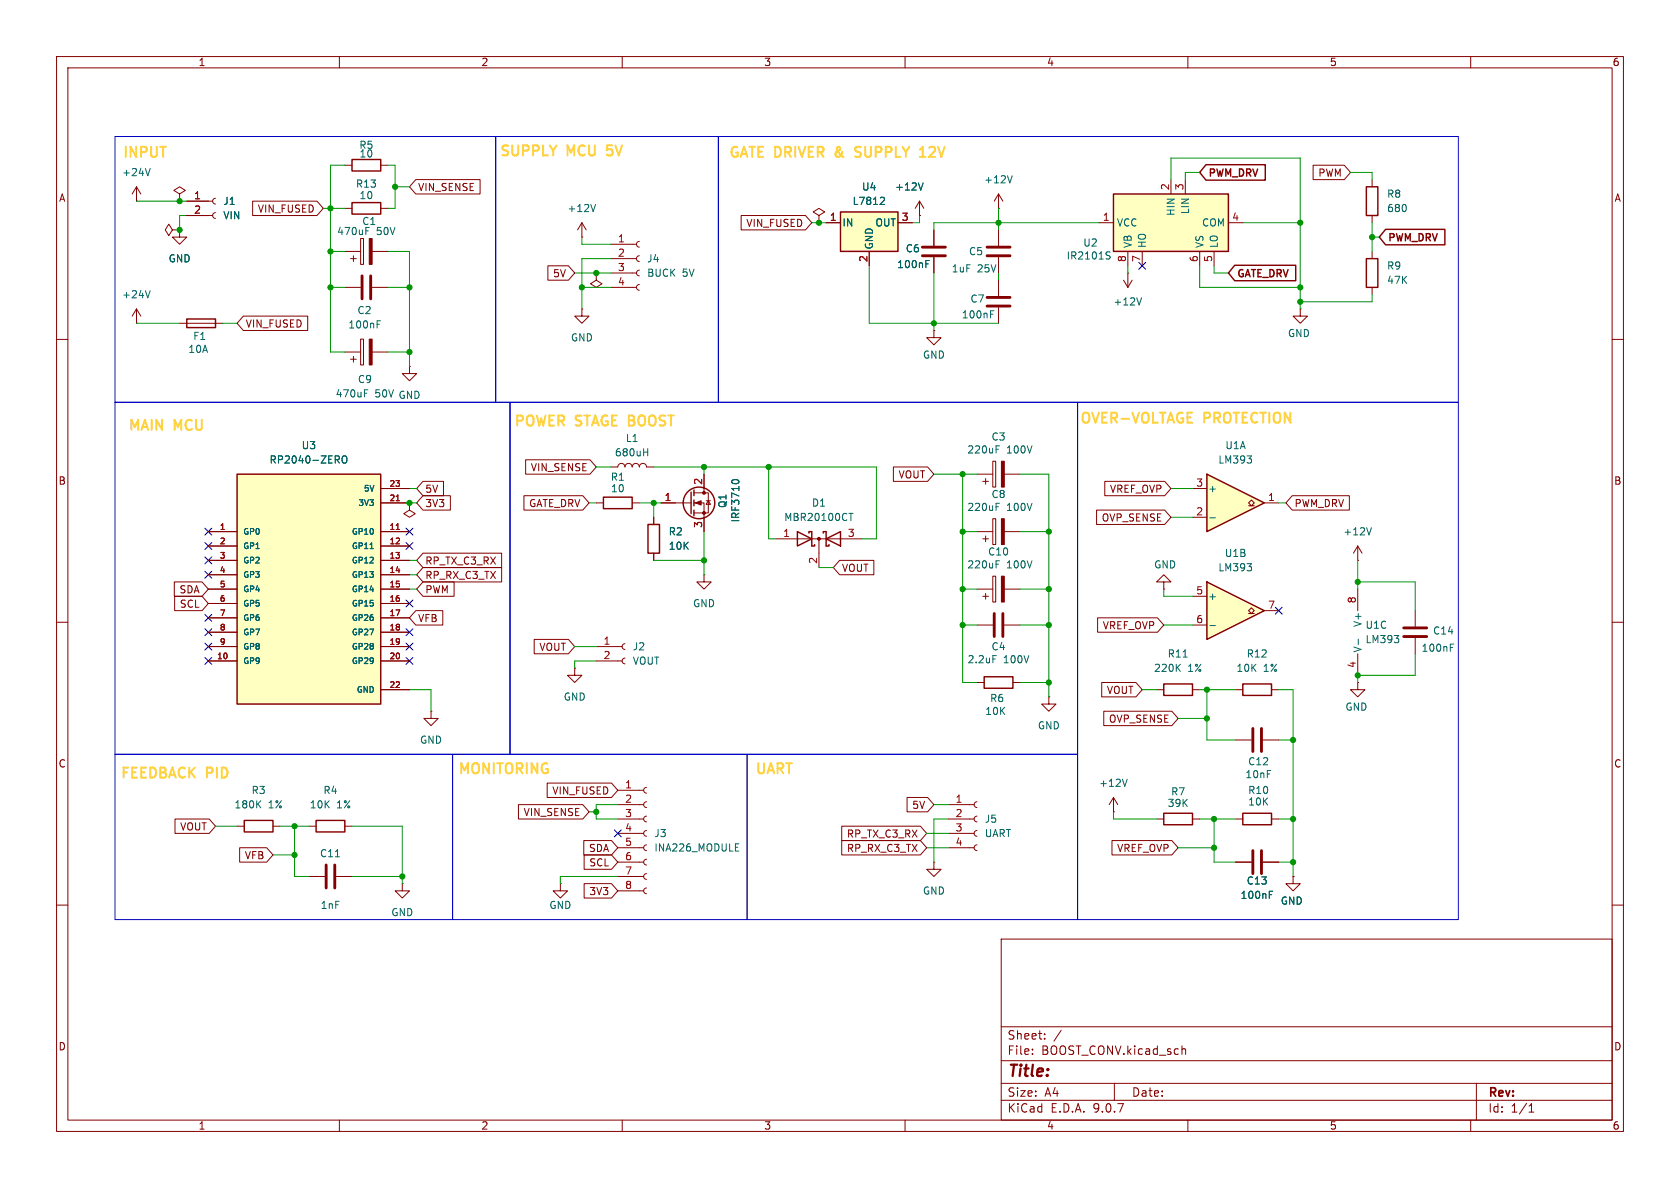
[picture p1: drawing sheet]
<svg xmlns="http://www.w3.org/2000/svg" width="297mm" height="210mm" viewBox="0 0 297 210" stroke-linecap="round" stroke-linejoin="round" font-family="sans-serif">
<g fill="none" stroke="#840000" stroke-width=".18">
<path d="M10 10h277v190h-277zM12 12h273v186h-273zM60 10v2M110 10v2M160 10v2M210 10v2M260 10v2M24.1 35.6h.1M24.1 33l-.7 1.3M24.1 33l.8 1.3M24.1 33v2.6M31.7 34.3l1.1-.6-1.1-.7-1 .7 1 .6v1.3"/>
<path d="M31.7 35.6h.1M33 35.6h4.6M33 38.1h4.6M38.1 35.1l-.4 .1-.1 .4 .1 .3 .4 .2M38.1 37.6l-.4 .1-.1 .4 .1 .4 .4 .1M61 29.2h1.2M61 36.8h1.2M67.3 29.2h1.3M67.3 36.8h1.3M162.6 38.1h.1M162.6 35.6l-.8 1.2M162.6 35.6l.7 1.2"/>
<path d="M162.6 35.6v2.5M242.6 31.8v1.2M242.6 38.1v1.3M24.1 57.2h.1M24.1 54.6v2.6M24.1 54.6l-.7 1.3M24.1 54.6l.8 1.3M31.7 57.2h7.7M61 50.8h2.8M61 44.5h2.8M62 45.7h1M62.5 45.2v1"/>
<path d="M63.8 59.9h.5v4.6h-.5zM63.8 42.2h.5v4.5h-.5zM65.8 50.8h2.8M65.8 44.5h2.8M165.1 58.4v1.3h1.3l-1.3 1.3-1.3-1.3h1.3M165.1 58.4h.1M165.1 40.6v2.8M165.1 45.5v2.8M176.5 40.6v2.8M176.5 45.5v2.8M176.5 49.5v2.8M176.5 54.4v2.8"/>
<path d="M198.6 49.5l.8 1.3M199.4 48.3h.1M199.4 48.3v2.5M200.2 49.5l-.8 1.3M242.6 44.5v1.2M242.6 50.8v1.3M10 60h2M61 62.2h2.8M62 63.5h1M62.5 63v1M65.8 62.2h2.8M72.4 64.8v1.2h1.3l-1.3 1.3-1.3-1.3h1.3"/>
<path d="M72.4 64.8h.1M285 60h2M105.4 88.9h1.3M111.8 88.9h1.2M137.2 95.3h15.2M144.8 95.3v5M172.7 94h2.8M172.7 83.8h2.8M173.7 95.3h1.1M173.7 85.1h1.1M174.2 84.6v1M174.2 94.7v1.1"/>
<path d="M175.5 91.7h.5v4.6h-.5zM175.5 81.5h.5v4.6h-.5zM177.5 94h2.8M177.5 83.8h2.8M10 110h2M172.7 104.1h2.8M172.7 110.5h2.8M173.7 105.4h1.1M174.2 104.9v1M175.5 101.9h.5v4.5h-.5zM177.5 104.1h2.8M177.5 110.5h2.8"/>
<path d="M205.7 102.9h-1.2l1.2-1.3 1.3 1.3h-1.3v1.2M205.7 104.1h.1M285 110h2M76.2 125.7v1.3h1.3l-1.3 1.3-1.3-1.3h1.3M76.2 125.7h.1M172.7 120.7h1.3M179.1 120.7h1.2M185.4 123.2v1.3h1.3l-1.3 1.2-1.3-1.2h1.3M185.4 123.2h.1M204.5 121.9h1.2M210.8 121.9h1.3M218.4 130.8h2.8"/>
<path d="M223.3 130.8h2.8M41.9 146.1h1.3M48.3 146.1h1.2M54.6 146.1h1.3M54.6 154.9h2.8M59.4 154.9h2.8M61 146.1h1.2M71.1 156.2v1.3h1.3l-1.3 1.3-1.3-1.3h1.3M71.1 156.2h.1M204.5 144.8h1.2M210.8 144.8h1.3M218.4 144.8h1.3"/>
<path d="M224.8 144.8h1.3M10 160h2M177 166h108v32h-108zM285 160h2M60 198v2M110 198v2M160 198v2M177 194.5h108M177 191.5h108M177 187.5h108M177 181.5h108M182.5 186.3v.1"/>
<path d="M182.5 185.5v.1M184.7 183.6v.1M184.7 182.8v.1M187.6 182.1l-1.3 2M197 191.5v3M209 185.5h.5l.1 .9M210 198v2M260 198v2M261 191.5v6.5M270.3 196.6h.9M270.3 195.5l.4-.4v1.5"/>
</g>
<g fill="none" stroke="#840000" stroke-width=".25">
<path d="M62.2 28.2h5.1v2h-5.1zM62.2 35.8h5.1v2h-5.1zM241.6 33h2v5.1h-2zM33 56.4h5.1v1.5h-5.1zM241.6 45.7h2v5.1h-2zM106.7 87.9h5.1v2h-5.1zM141 94l2.5 1.3-2.5 1.2zM143 94.2v-.2h.5v2.5h.5v-.2M145.5 94.2v-.2h.5v2.5h.6v-.2M146 95.3l2.6-1.3v2.5zM174 119.6h5.1v2.1h-5.1zM205.7 120.9h5.1v2h-5.1z"/>
<path d="M43.2 145h5.1v2.1h-5.1zM55.9 145h5.1v2.1h-5.1zM205.7 143.8h5.1v2h-5.1zM219.7 143.8h5.1v2h-5.1z"/>
</g>
<g fill="#840000" stroke="#840000" stroke-width=".18">
<path d="M65.3 59.9h.5v4.6h-.5z"/>
<path d="M65.3 42.2h.5v4.5h-.5z"/>
<path d="M177 101.9h.5v4.5h-.5z"/>
<path d="M177 91.7h.5v4.6h-.5z"/>
<path d="M177 81.5h.5v4.6h-.5z"/>
<circle cx="144.8" cy="95.2" r=".25"/>
</g>
<g fill="none" stroke="#006464" stroke-width=".18">
<path d="M26.5 29.8l-.4 1.3M163.2 32.3l-.4 1.3M26.5 51.4l-.4 1.2M64.7 40.8h.4M66.7 57.3h.4M66.7 56.7h.6M163.7 46.7h.4M163.7 46h.6M175.1 55.5h.4M175.1 54.9h.6M201.8 52.6l-.4 1.3M64.4 69.5h.4"/>
<path d="M64.4 68.9h.6M176.1 79.4h.4M176.1 78.8h.6M150.1 90.7h.7M150.4 90.7v1.3M176.1 99.7h.4M176.1 99.1h.6M176.1 89.6h.4M176.1 89h.6M175.5 115.9h.6M208.1 118l.6 .7M208.7 117.4l-.8 .7"/>
<path d="M209.2 116.1h.7M45.6 142.1l.5 .7M46.1 141.5l-.7 .8M59.3 151.5h.7"/>
</g>
<g fill="none" stroke="#840000" stroke-width=".51">
<path d="M64 48.8v4M65.5 48.8v4M163.1 43.7h4M163.1 45.2h4M174.5 52.6h4.1M174.5 54.1h4.1M174.5 43.7h4.1M174.5 45.2h4.1M175.8 108.5v4M177.3 108.5v4M221.5 128.8v4M223 128.8v4"/>
<path d="M57.7 152.9v4.1M59.2 152.9v4.1"/>
</g>
<path d="M148.6 37.5h10.1v7h-10.1z" fill="#ffffc2"/>
<g fill="none" stroke="#840000" stroke-width=".25">
<path d="M148.6 37.5h10.1v7h-10.1zM114.6 92.7h2v5.1h-2zM122.2 87v3.8M122.7 86.6v1M122.7 88.4v1M122.7 90.2v1"/>
<circle cx="123.6" cy="88.9" r="2.79"/>
</g>
<g fill="none" stroke="#840000" stroke-width=".18">
<path d="M144.8 38.1l1-.6-1-.7-1 .7 1 .6v1.3M144.8 39.4h.1M146 39.4h2.6M158.7 39.4h2.6M176.5 36.8h.1M176.5 34.3l-.7 1.3M176.5 34.3l.8 1.3M176.5 34.3v2.5M30.5 40.6l-.7-1-.6 1 .6 1.1 .7-1.1h1.2M31.7 40.6h.1M153.7 44.5v2.5M107.9 82.6h1.3a.64 .64 0 0 1 .7-.7 .64 .64 0 0 1 .6 .7 .64 .64 0 0 1 .6-.7 .64 .64 0 0 1 .7 .7 .64 .64 0 0 1 .6-.7 .64 .64 0 0 1 .6 .7 .64 .64 0 0 1 .7-.7 .64 .64 0 0 1 .6 .7h1.3"/>
<path d="M115.6 91.4v1.3M115.6 97.8v1.3M116.8 88.9h5.4M122.7 87.1h2.5v3.6h-2.5M122.7 88.9h1.8v5.1M124.5 83.8v3.3M124.8 88.5h.8M125.2 88.5l.4 .7h-.8zM240 99.1h.1M240 96.5l-.7 1.3M240 96.5l.8 1.3M240 96.5v2.6"/>
<path d="M101.6 118.1v1.3h1.3l-1.3 1.3-1.3-1.3h1.3M101.6 118.1h.1M105.4 114.3h4.6M105.4 116.8h4.6M110.5 113.8l-.4 .1-.1 .4 .1 .4 .4 .1M110.5 116.3l-.4 .2-.1 .3 .1 .4 .4 .1M124.5 101.6v1.3h1.2l-1.2 1.2-1.3-1.2h1.3M124.5 101.6h.1M240 104.1v3.9M240 115.6v3.8M250.2 108v2.7M250.2 112.8v2.8"/>
<path d="M109.2 139.7h4.6M114.3 139.2l-.4 .1-.1 .4 .1 .4 .4 .1M240 120.7v1.2h-1.2l1.2 1.3 1.3-1.3h-1.3M240 120.7h.1M99.1 156.2v1.3h1.2l-1.2 1.3-1.3-1.3h1.3M99.1 156.2h.1M109.2 142.2h4.6M109.2 144.8h4.6M109.2 147.3h4.6M109.2 149.9h4.6M109.2 152.4h4.6M109.2 154.9h4.6"/>
<path d="M109.2 157.5h4.6M114.3 141.7l-.4 .2-.1 .3 .1 .4 .4 .1M114.3 144.3l-.4 .1-.1 .4 .1 .3 .4 .2M114.3 146.8l-.4 .2-.1 .3 .1 .4 .4 .1M114.3 149.4l-.4 .1-.1 .4 .1 .3 .4 .2M114.3 151.9l-.4 .1-.1 .4 .1 .4 .4 .1M114.3 154.4l-.4 .2-.1 .3 .1 .4 .4 .1M114.3 157l-.4 .1-.1 .4 .1 .3 .4 .2M165.1 152.4v1.3h1.3l-1.3 1.2-1.3-1.2h1.3M165.1 152.4h.1M167.6 142.2h4.6M167.6 144.8h4.6"/>
<path d="M167.6 147.3h4.6M167.6 149.9h4.6M172.7 141.7l-.3 .2-.2 .3 .2 .4 .3 .1M172.7 144.3l-.3 .1-.2 .4 .2 .3 .3 .2M172.7 146.8l-.3 .2-.2 .3 .2 .4 .3 .1M172.7 149.4l-.3 .1-.2 .4 .2 .3 .3 .2M196.8 143.5h.1M196.8 141l-.7 1.2M196.8 141l.8 1.2M196.8 141v2.5M218.4 152.4h2.8M223.3 152.4h2.8"/>
<path d="M228.6 154.9v1.3h-1.3l1.3 1.3 1.3-1.3h-1.3M228.6 154.9h.1"/>
</g>
<g fill="none" stroke="#006464" stroke-width=".18">
<path d="M155.8 34.9h.4l.2 .3-.8 .9h.8M178.9 31.1l-.4 1.2M113.8 79.9h.7M114.5 79.3v1.3M129.4 85.2a.68 .68 0 0 1 .6-.4 .68 .68 0 0 1 .6 .4M242.4 93.3l-.4 1.3M240.1 113v1M246.5 112.3h.8l-.4 .5M247.2 112.9v.6M256.4 114.5h.4M256.4 113.9h.6M199.3 137.7l-.5 1.3"/>
<path d="M130 150.4h.6M130 149.2h.6M224.4 158.2h.4M224.4 157.6h.6"/>
</g>
<path d="M248.2 111h4M248.2 112.5h4M221.5 150.4v4M223 150.4v4" fill="none" stroke="#840000" stroke-width=".51"/>
<g fill="#840000" stroke="#840000" stroke-width=".18">
<path d="M122.9 88.9l1.1-.4v.8z"/>
<circle cx="124.5" cy="87.1" r=".25"/>
<circle cx="124.5" cy="90.7" r=".25"/>
</g>
<path d="M213.4 102.9l10.1 5.1-10.1 5z" fill="#ffffc2"/>
<path d="M213.4 102.9l10.1 5.1-10.1 5zM219.7 120.9h5.1v2h-5.1z" fill="none" stroke="#840000" stroke-width=".25"/>
<path d="M210.8 105.4h2.6M210.8 110.5h2.6M220.7 108.5h.5l-.5-.5 .5-.6 .5 .6-.5 .5h.5M223.5 108h2.6M218.4 121.9h1.3M224.8 121.9h1.3" fill="none" stroke="#840000" stroke-width=".18"/>
<path d="M220.5 99.6h.8l-.5 .5M213.9 110.6h1M221.2 100.2v.6" fill="none" stroke="#006464" stroke-width=".18"/>
<path d="M213.4 83.8l10.1 5.1-10.1 5.1z" fill="#ffffc2"/>
<path d="M213.4 83.8l10.1 5.1-10.1 5.1z" fill="none" stroke="#840000" stroke-width=".25"/>
<g fill="none" stroke="#840000" stroke-width=".18">
<path d="M102.9 39.4l-.8 1.2M102.9 39.4l.7 1.2M102.9 39.4v2.5M31.7 40.6v1.3h1.3l-1.3 1.3-1.2-1.3h1.2M31.7 40.6h.1M102.9 54.6v1.3h1.2l-1.2 1.3-1.3-1.3h1.3M102.9 54.6h.1M102.9 41.9h.1M105.4 48.3v1.2l1 .7-1 .6-1-.6 1-.7M105.4 48.3h.1M107.9 43.2h4.6M107.9 45.7h4.6"/>
<path d="M107.9 48.3h4.6M107.9 50.8h4.6M113 42.7l-.3 .1-.2 .4 .2 .3 .3 .2M113 45.2l-.3 .2-.2 .3 .2 .4 .3 .1M113 47.8l-.3 .1-.2 .4 .2 .3 .3 .2M113 50.3l-.3 .1-.2 .4 .2 .4 .3 .1M229.9 54.6v1.3h-1.3l1.3 1.3 1.2-1.3h-1.2M229.9 54.6h.1M210.8 86.4h2.6M210.8 91.4h2.6M220.7 89.4h.5l-.5-.5 .5-.5 .5 .5-.5 .5h.5M223.5 88.9h2.6"/>
</g>
<path d="M105.3 36.1l-.4 1.3M213.9 91.5h1M220.5 80.6h.8l-.5 .5M221.2 81.2v.5" fill="none" stroke="#006464" stroke-width=".18"/>
<path d="M196.8 34.3h20.4v10.2h-20.4z" fill="#ffffc2"/>
<path d="M196.8 34.3h20.4v10.2h-20.4z" fill="none" stroke="#840000" stroke-width=".25"/>
<path d="M194.3 39.4h2.5M207 31.8v2.5M209.5 31.8v2.5M217.2 39.4h2.5M199.4 44.5v2.5M201.9 44.5v2.5M212.1 44.5v2.5M214.6 44.5v2.5" fill="none" stroke="#840000" stroke-width=".18"/>
<path d="M195.8 45.1l.3 .1 .2 .3-.3 .3h-.3M195.8 44.5l.5 .1" fill="none" stroke="#006464" stroke-width=".18"/>
<path d="M41.9 83.8h25.4v40.7h-25.4z" fill="#ffffc2"/>
<path d="M213.2 29.1h10.5v2.7h-10.5l-1.1-1.3zM218.3 46.9h10.8v2.7h-10.8l-1.1-1.3zM245 40.5h10.4v2.8h-10.4l-1.2-1.4zM41.9 83.8h25.4v40.7h-25.4z" fill="none" stroke="#840000" stroke-width=".25"/>
<g fill="none" stroke="#840000" stroke-width=".18">
<path d="M31.7 35.6h.1M33 35.6h3.8M33 38.1h3.8M44.7 35.6h11.3l1.1 1.2-1.1 1.3h-11.3zM73.5 31.7h11.4v2.6h-11.4l-1.1-1.3zM131 38.1h11.4l1.1 1.3-1.1 1.2h-11.4zM144.8 39.4h.1M146 39.4h2.6M158.7 39.4h2.6M162.6 38.1h.1M232.1 29.2h5.5l1.2 1.3-1.2 1.3h-5.5zM31.7 40.6h.1"/>
<path d="M43 55.9h11.4v2.5h-11.4l-1.1-1.2zM96.9 47h3.6l1.1 1.3-1.1 1.2h-3.6zM153.7 44.5v2.5M165.1 40.6v2.8M165.1 45.5v2.8M36.8 94h5.1M36.8 96.5h5.1M36.8 99.1h5.1M67.3 94h5.1M67.3 96.5h5.1M67.3 99.1h5.1M67.3 86.4h5.1"/>
<path d="M67.3 88.9h5.1M72.4 88.9v1.3l1 .6-1 .6-1-.6 1-.6M72.4 88.9h.1M74.8 87.6h4.8v2.6h-4.8l-1.1-1.3zM74.8 85.1h3.6v2.5h-3.6l-1.1-1.2zM74.8 97.8h13.9v2.5h-13.9l-1.1-1.2zM92.6 87.6h10.4l1.1 1.3-1.1 1.3h-10.4zM92.9 81.3h11.4l1.1 1.3-1.1 1.2h-11.4zM115.6 91.4v1.3M115.6 97.8v1.3M116.8 88.9h2.6M124.5 83.8v2.6"/>
<path d="M124.5 91.4v2.6M148.4 99.1h6.1v2.5h-6.1l-1.1-1.3zM157.9 82.5h6.1l1.1 1.3-1.1 1.3h-6.1zM193.9 90.2h12l1.1 1.2-1.1 1.3h-12zM195.3 85.1h10.6l1.1 1.3-1.1 1.2h-10.6zM228.4 87.6h10.1v2.6h-10.1l-1.1-1.3zM30.8 102.9h4.9l1.1 1.2-1.1 1.3h-4.9zM30.9 105.4h4.8l1.1 1.3-1.1 1.3h-4.8zM36.8 101.6h5.1M36.8 104.1h5.1M36.8 106.7h5.1M36.8 109.2h5.1"/>
<path d="M36.8 111.8h5.1M36.8 114.3h5.1M36.8 116.8h5.1M67.3 101.6h5.1M67.3 104.1h5.1M67.3 106.7h5.1M67.3 109.2h5.1M67.3 111.8h5.1M67.3 114.3h5.1M67.3 116.8h5.1M73.5 107.9h4.8v2.6h-4.8l-1.1-1.3zM74.8 100.3h13.9v2.6h-13.9l-1.1-1.3z"/>
<path d="M74.8 102.9h5.5v2.5h-5.5l-1.1-1.3zM94.4 113h6.1l1.1 1.3-1.1 1.3h-6.1zM194 109.2h10.6l1.1 1.3-1.1 1.3h-10.6zM67.3 121.9h5.1M96.7 138.4h11.4l1.1 1.3-1.1 1.3h-11.4zM194.8 120.6h6l1.1 1.3-1.1 1.3h-6zM195.1 125.7h12.1l1.1 1.3-1.1 1.3h-12.1zM30.9 144.8h6.1l1.1 1.3-1.1 1.2h-6.1zM42.4 149.9h4.7l1.2 1.2-1.2 1.3h-4.7zM91.7 142.2h11.3l1.1 1.3-1.1 1.3h-11.3zM103.2 148.6h4.9l1.1 1.3-1.1 1.2h-4.9zM103.3 156.2h4.8l1.1 1.3-1.1 1.3h-4.8z"/>
<path d="M103.3 151.1h4.8l1.1 1.3-1.1 1.3h-4.8zM148.8 148.6h13.9l1.1 1.3-1.1 1.2h-13.9zM148.8 146h13.9l1.1 1.3-1.1 1.3h-13.9zM160.4 141h3.6l1.1 1.2-1.1 1.3h-3.6zM196.6 148.6h10.6l1.1 1.3-1.1 1.2h-10.6zM218.4 152.4h2.8M223.3 152.4h2.8M228.6 154.9h.1"/>
</g>
<path d="M70 88.5h.6M70 93.6h.6" fill="none" stroke="#a90000" stroke-width=".18"/>
<path d="M155.8 34.9h.4l.2 .3-.8 .9h.8M163.2 32.3l-.4 1.3M163.7 46.7h.4M163.7 46h.6M60.5 80.8l.3-.2a.43 .43 0 0 1 .5 .4v.4a.42 .42 0 0 1-.4 .5 .42 .42 0 0 1-.4-.5zM65.4 97h.6M129.4 85.2a.68 .68 0 0 1 .6-.4 .68 .68 0 0 1 .6 .4M224.4 158.2h.4M224.4 157.6h.6" fill="none" stroke="#006464" stroke-width=".18"/>
<g fill="none" stroke="#009600" stroke-width=".18">
<path d="M24.1 35.6h8.9M33 38.1h-1.3v2.5M57.1 36.8h3.9M61 29.2h-2.6v33h2.6M68.6 29.2h1.2v7.6h-1.2M69.8 33h2.6M143.5 39.4h2.5M162.6 38.1v1.3h-1.3M176.5 36.8v3.8M194.3 39.4h-29.2v1.2M207 31.8v-3.9h22.9v26.7M212.1 30.5h-2.6v1.3"/>
<path d="M219.7 39.4h10.2M238.8 30.5h3.8v1.3M242.6 39.4v5.1M24.1 57.2h7.6M39.4 57.2h2.5M58.4 50.8h2.6M58.4 44.5h2.6M68.6 50.8h3.8M68.6 44.5h3.8v20.3M101.6 48.3h6.3M102.9 50.8h5M102.9 41.9v1.3h5"/>
<path d="M107.9 45.7h-5v8.9M153.7 47v10.2h22.8M165.1 48.3v10.1M176.5 48.3v1.2M199.4 47v1.3M212.1 47v3.8h17.8M214.6 47v1.3h2.6M242.6 52.1v1.2h-12.7M242.6 41.9h1.2M68.6 62.2h3.8M72.4 88.9h1.3M72.4 86.4h1.3"/>
<path d="M72.4 99.1h1.3M104.1 88.9h1.3M105.4 82.6h2.5M113 88.9h3.8M115.6 88.9v2.5M115.6 82.6h39.3v12.7h-2.5M115.6 99.1h8.9M124.5 82.6v1.2M124.5 94v7.6M135.9 82.6v12.7h1.3M165.1 83.8h7.6M170.2 83.8v36.9h2.5"/>
<path d="M170.2 94h2.5M180.3 83.8h5.1v39.4M180.3 94h5.1M207 86.4h3.8M207 91.4h3.8M226.1 88.9h1.2M240 99.1v5M72.4 104.1h1.3M72.4 101.6h1.3M101.6 114.3h3.8M105.4 116.8h-3.8v1.3M144.8 100.3h2.5"/>
<path d="M170.2 104.1h2.5M170.2 110.5h2.5M180.3 104.1h5.1M180.3 110.5h5.1M205.7 110.5h5.1M205.7 104.1v1.3h5.1M240 102.9h10.2v5.1M250.2 115.6v3.8h-10.2v1.3M72.4 121.9h3.8v3.8M180.3 120.7h5.1M201.9 121.9h2.6M208.3 127h5.1"/>
<path d="M212.1 121.9h6.3M213.4 121.9v8.9h5M226.1 130.8h2.5M226.1 121.9h2.5v33M38.1 146.1h3.8M48.3 151.1h3.8M49.5 146.1h5.1M52.1 146.1v8.8h2.5M62.2 154.9h8.9M62.2 146.1h8.9v10.1M104.1 143.5h1.3M109.2 142.2h-3.8v2.6h3.8"/>
<path d="M109.2 154.9h-10.1v1.3M163.8 149.9h3.8M163.8 147.3h3.8M165.1 142.2h2.5M167.6 144.8h-2.5v7.6M196.8 143.5v1.3h7.7M208.3 149.9h6.3M212.1 144.8h6.3M214.6 144.8v7.6h3.8M226.1 144.8h2.5M226.1 152.4h2.5"/>
</g>
<g fill="none" stroke="#000084" stroke-width=".18">
<path d="M201.3 46.4l1.2 1.2M202.5 46.4l-1.2 1.2M36.2 93.4l1.2 1.2M36.2 98.5l1.2 1.2M36.2 95.9l1.2 1.2M37.4 93.4l-1.2 1.2M37.4 98.5l-1.2 1.2M37.4 95.9l-1.2 1.2M71.8 95.9l1.2 1.2M71.8 93.4l1.2 1.2M73 95.9l-1.2 1.2M73 93.4l-1.2 1.2"/>
<path d="M36.2 113.7l1.2 1.2M36.2 116.2l1.2 1.2M36.2 108.6l1.2 1.2M36.2 101l1.2 1.2M36.2 111.2l1.2 1.2M37.4 113.7l-1.2 1.2M37.4 116.2l-1.2 1.2M37.4 108.6l-1.2 1.2M37.4 101l-1.2 1.2M37.4 111.2l-1.2 1.2M71.8 106.1l1.2 1.2M71.8 116.2l1.2 1.2"/>
<path d="M71.8 111.2l1.2 1.2M71.8 113.7l1.2 1.2M73 106.1l-1.2 1.2M73 116.2l-1.2 1.2M73 111.2l-1.2 1.2M73 113.7l-1.2 1.2M225.5 107.3l1.2 1.3M226.7 107.3l-1.2 1.3M108.6 146.7l1.2 1.2M109.8 146.7l-1.2 1.2"/>
</g>
<path d="M151.2 27.6l.6 .1M151.9 26h-.6l-.1 .5a.65 .65 0 0 0 .6 .4M162.6 27.7h1" fill="none" stroke="#ffd33f" stroke-width=".36"/>
<path d="M20.3 24.1h67.3v47h-67.3zM87.6 24.1h39.4v47h-39.4zM127 24.1h130.8v47h-130.8zM20.3 71.1h69.9v62.3h-69.9zM90.2 71.1h100.3v62.3h-100.3zM190.5 71.1h67.3v91.5h-67.3zM20.3 133.4h59.7v29.2h-59.7zM80 133.4h52.1v29.2h-52.1zM132.1 133.4h58.4v29.2h-58.4z" fill="none" stroke="#0000c2" stroke-width=".18"/>
<g fill="#009600" stroke="#009600" stroke-width=".18">
<circle cx="72.4" cy="50.8" r=".46"/>
<circle cx="69.8" cy="33" r=".46"/>
<circle cx="72.4" cy="62.2" r=".46"/>
<circle cx="102.9" cy="50.8" r=".46"/>
<circle cx="105.4" cy="48.3" r=".46"/>
<circle cx="105.4" cy="143.5" r=".46"/>
<circle cx="115.6" cy="88.9" r=".46"/>
<circle cx="31.7" cy="40.6" r=".46"/>
<circle cx="31.7" cy="35.6" r=".46"/>
<circle cx="72.4" cy="88.9" r=".46"/>
<circle cx="124.5" cy="82.6" r=".46"/>
<circle cx="124.5" cy="99.1" r=".46"/>
<circle cx="52.1" cy="151.1" r=".46"/>
<circle cx="71.1" cy="154.9" r=".46"/>
<circle cx="52.1" cy="146.1" r=".46"/>
<circle cx="58.4" cy="44.5" r=".46"/>
<circle cx="58.4" cy="50.8" r=".46"/>
<circle cx="58.4" cy="36.8" r=".46"/>
<circle cx="170.2" cy="110.5" r=".46"/>
<circle cx="170.2" cy="104.1" r=".46"/>
<circle cx="144.8" cy="39.4" r=".46"/>
<circle cx="176.5" cy="39.4" r=".46"/>
<circle cx="229.9" cy="50.8" r=".46"/>
<circle cx="229.9" cy="53.3" r=".46"/>
<circle cx="242.6" cy="41.9" r=".46"/>
<circle cx="229.9" cy="39.4" r=".46"/>
<circle cx="185.4" cy="110.5" r=".46"/>
<circle cx="185.4" cy="104.1" r=".46"/>
<circle cx="185.4" cy="94" r=".46"/>
<circle cx="228.6" cy="130.8" r=".46"/>
<circle cx="228.6" cy="144.8" r=".46"/>
<circle cx="213.4" cy="127" r=".46"/>
<circle cx="213.4" cy="121.9" r=".46"/>
<circle cx="214.6" cy="144.8" r=".46"/>
<circle cx="228.6" cy="152.4" r=".46"/>
<circle cx="214.6" cy="149.9" r=".46"/>
<circle cx="135.9" cy="82.6" r=".46"/>
<circle cx="170.2" cy="83.8" r=".46"/>
<circle cx="165.1" cy="57.2" r=".46"/>
<circle cx="170.2" cy="94" r=".46"/>
<circle cx="240" cy="119.4" r=".46"/>
<circle cx="240" cy="102.9" r=".46"/>
<circle cx="185.4" cy="120.7" r=".46"/>
</g>
<text font-size="2.8" fill="#840000" x="178" y="190.9">Title:</text>
<g font-size="2.5" fill="#ffd33f">
<text x="21.4" y="28.4">INPUT</text>
<text x="88.1" y="28.1">SUPPLY</text>
<text x="100.3" y="28.1">MCU</text>
<text x="108" y="28.1">5V</text>
<text x="128.6" y="28.4">GATE DRIVER</text>
<text x="148.3" y="28.4">&amp;</text>
<text x="152.6" y="28.4">SUPPLY</text>
<text x="164.8" y="28.4">12V</text>
<text x="22.5" y="76.6">MAIN</text>
<text x="30.8" y="76.6">MCU</text>
<text x="90.7" y="75.8">POWER</text>
<text x="101.8" y="75.8">STAGE BOOST</text>
<text x="190.7" y="75.3">OVER-VOLTAGE</text>
<text x="212.8" y="75.3">PROTECTION</text>
<text x="80.8" y="137.3">MONITORING</text>
<text x="133.3" y="137.3">UART</text>
<text x="21.1" y="138.1">FEEDBACK PID</text>
</g>
<g font-size="2.1" fill="#840000">
<text x="178" y="184">Sheet:</text>
<text x="178" y="186.7">File:</text>
<text x="184.1" y="186.7">BOOST_CONV.kicad_sch</text>
<text x="178" y="196.9">KiCad</text>
<text x="178" y="194.1">Size:</text>
<text x="184.7" y="194.1">A4</text>
<text x="185.7" y="196.9">E.D.A.</text>
<text x="193.3" y="196.9">9.0.7</text>
<text x="200" y="194.1">Date:</text>
<text x="263" y="194.3">Rev:</text>
<text x="263" y="196.9">Id:</text>
<text x="267.1" y="196.9">1/1</text>
</g>
<g font-size="1.8" fill="#840000">
<text x="35" y="11.9">1</text>
<text x="85" y="11.9">2</text>
<text x="135" y="11.9">3</text>
<text x="185" y="11.9">4</text>
<text x="235" y="11.9">5</text>
<text x="285" y="11.9">6</text>
<text x="10.3" y="35.9">A</text>
<text x="73.8" y="34">VIN_SENSE</text>
<text x="213.5" y="31.6">PWM_DRV</text>
<text x="233" y="31.4">PWM</text>
<text x="285.3" y="35.9">A</text>
<text x="45.5" y="37.8">VIN_FUSED</text>
<text x="131.8" y="40.3">VIN_FUSED</text>
<text x="245.3" y="43">PWM_DRV</text>
<text x="97.7" y="49.2">5V</text>
<text x="218.6" y="49.4">GATE_DRV</text>
<text x="43.3" y="58.1">VIN_FUSED</text>
<text x="93.7" y="83.5">VIN_SENSE</text>
<text x="10.3" y="85.9">B</text>
<text x="75.1" y="89.9">3V3</text>
<text x="75.1" y="87.3">5V</text>
<text x="93.4" y="89.9">GATE_DRV</text>
<text x="158.8" y="84.8">VOUT</text>
<text x="196.1" y="87.3">VREF_OVP</text>
<text x="228.8" y="89.9">PWM_DRV</text>
<text x="285.3" y="85.9">B</text>
<text x="194.7" y="92.4">OVP_SENSE</text>
<text x="75.1" y="100">RP_TX_C3_RX</text>
<text x="148.7" y="101.3">VOUT</text>
<text x="31.6" y="105.1">SDA</text>
<text x="31.7" y="107.6">SCL</text>
<text x="75.1" y="102.6">RP_RX_C3_TX</text>
<text x="75.1" y="105.1">PWM</text>
<text x="73.8" y="110.2">VFB</text>
<text x="194.9" y="111.4">VREF_OVP</text>
<text x="95.3" y="115.3">VOUT</text>
<text x="195.6" y="122.9">VOUT</text>
<text x="195.9" y="128">OVP_SENSE</text>
<text x="10.3" y="135.9">C</text>
<text x="285.3" y="135.9">C</text>
<text x="97.5" y="140.7">VIN_FUSED</text>
<text x="161.2" y="143.2">5V</text>
<text x="31.8" y="147">VOUT</text>
<text x="92.5" y="144.5">VIN_SENSE</text>
<text x="149.6" y="148.3">RP_TX_C3_RX</text>
<text x="43.2" y="152.1">VFB</text>
<text x="104" y="150.8">SDA</text>
<text x="104.1" y="153.4">SCL</text>
<text x="149.6" y="150.8">RP_RX_C3_TX</text>
<text x="197.4" y="150.8">VREF_OVP</text>
<text x="104.1" y="158.4">3V3</text>
<text x="10.3" y="185.9">D</text>
<text x="285.3" y="185.9">D</text>
<text x="35" y="199.9">1</text>
<text x="85" y="199.9">2</text>
<text x="135" y="199.9">3</text>
<text x="185" y="199.9">4</text>
<text x="235" y="199.9">5</text>
<text x="285" y="199.9">6</text>
</g>
<g font-size="1.8" fill="#006464">
<text x="63.4" y="26.5">R5</text>
<text x="63.5" y="28">10</text>
<text x="21.5" y="31.3">+24V</text>
<text x="62.8" y="33.4">R13</text>
<text x="63.5" y="35.4">10</text>
<text x="152.3" y="33.9">U4</text>
<text x="158.1" y="33.9">+12V</text>
<text x="173.9" y="32.6">+12V</text>
<text x="245.1" y="35.2">R8</text>
<text x="39.4" y="36.4">J1</text>
<text x="39.4" y="39">VIN</text>
<text x="59.5" y="41.8">470uF</text>
<text x="63.9" y="40">C1</text>
<text x="66.5" y="41.8">50V</text>
<text x="100.2" y="37.7">+12V</text>
<text x="148.8" y="40.2">IN</text>
<text x="150.6" y="36.4">L7812</text>
<text x="154.7" y="40.2">OUT</text>
<text x="197.4" y="40.2">VCC</text>
<text x="207.9" y="38.3" transform="rotate(-90 207.9 38.3)">HIN</text>
<text x="210.4" y="38" transform="rotate(-90 210.4 38)">LIN</text>
<text x="212.4" y="40.2">COM</text>
<text x="245.1" y="37.7">680</text>
<text x="29.7" y="46.6">GND</text>
<text x="114.3" y="46.6">J4</text>
<text x="154.5" y="44.2" transform="rotate(-90 154.5 44.2)">GND</text>
<text x="158.5" y="47.6">100nF</text>
<text x="160" y="44.8">C6</text>
<text x="171.2" y="45.3">C5</text>
<text x="188.5" y="46.1">IR2101S</text>
<text x="191.4" y="43.8">U2</text>
<text x="200.3" y="43.9" transform="rotate(-90 200.3 43.9)">VB</text>
<text x="202.8" y="43.9" transform="rotate(-90 202.8 43.9)">HO</text>
<text x="213" y="43.9" transform="rotate(-90 213 43.9)">VS</text>
<text x="215.5" y="43.9" transform="rotate(-90 215.5 43.9)">LO</text>
<text x="245.1" y="47.9">R9</text>
<text x="21.5" y="52.9">+24V</text>
<text x="114.3" y="49.1">BUCK</text>
<text x="120.6" y="49.1">5V</text>
<text x="168.2" y="48.4">1uF</text>
<text x="171.5" y="53.7">C7</text>
<text x="172.8" y="48.4">25V</text>
<text x="245.1" y="50.4">47K</text>
<text x="61.5" y="58.3">100nF</text>
<text x="63.1" y="55.7">C2</text>
<text x="169.9" y="56.5">100nF</text>
<text x="196.7" y="54.2">+12V</text>
<text x="227.6" y="59.8">GND</text>
<text x="33.2" y="62.6">10A</text>
<text x="34.1" y="60.3">F1</text>
<text x="100.8" y="60.6">GND</text>
<text x="163.1" y="63.6">GND</text>
<text x="59.2" y="70.5">470uF</text>
<text x="63.2" y="67.9">C9</text>
<text x="66.3" y="70.5">50V GND</text>
<text x="47.6" y="82.1">RP2040-ZERO</text>
<text x="53.2" y="79.6">U3</text>
<text x="108.6" y="80.9">680uH</text>
<text x="110.5" y="78.3">L1</text>
<text x="170.9" y="80.4">220uF</text>
<text x="175.2" y="78.1">C3</text>
<text x="177.9" y="80.4">100V</text>
<text x="215.3" y="82.1">LM393</text>
<text x="216.5" y="79.6">U1A</text>
<text x="107.9" y="85.2">R1</text>
<text x="107.9" y="87.2">10</text>
<text x="128.6" y="89.9" transform="rotate(-90 128.6 89.9)">Q1</text>
<text x="143.4" y="89.8">D1</text>
<text x="175.2" y="88.2">C8</text>
<text x="213.5" y="87.2">+</text>
<text x="118.1" y="94.8">R2</text>
<text x="130.9" y="92.4" transform="rotate(-90 130.9 92.4)">IRF3710</text>
<text x="138.5" y="92.3">MBR20100CT</text>
<text x="170.9" y="90.5">220uF</text>
<text x="177.9" y="90.5">100V</text>
<text x="237.4" y="94.8">+12V</text>
<text x="118.1" y="97.4">10K</text>
<text x="170.9" y="100.7">220uF</text>
<text x="174.6" y="98.4">C10</text>
<text x="177.9" y="100.7">100V</text>
<text x="203.9" y="100.7">GND</text>
<text x="215.3" y="101.2">LM393</text>
<text x="216.4" y="98.7">U1B</text>
<text x="122.4" y="107.5">GND</text>
<text x="213.5" y="106.3">+</text>
<text x="240.9" y="110.9" transform="rotate(-90 240.9 110.9)">V+</text>
<text x="241.3" y="111.4">U1C</text>
<text x="241.3" y="113.9">LM393</text>
<text x="253.2" y="112.4">C14</text>
<text x="111.8" y="115.2">J2</text>
<text x="111.8" y="117.7">VOUT</text>
<text x="171" y="117.4">2.2uF</text>
<text x="175.2" y="115.2">C4</text>
<text x="177.4" y="117.4">100V</text>
<text x="203.9" y="119">220K</text>
<text x="206.3" y="116.4">R11</text>
<text x="210" y="119">1%</text>
<text x="218.5" y="119">10K</text>
<text x="220.3" y="116.4">R12</text>
<text x="223.3" y="119">1%</text>
<text x="240.9" y="115.4" transform="rotate(-90 240.9 115.4)">V-</text>
<text x="251.2" y="115.4">100nF</text>
<text x="99.6" y="124.1">GND</text>
<text x="174.9" y="124.3">R6</text>
<text x="237.8" y="125.8">GND</text>
<text x="74.2" y="131.7">GND</text>
<text x="174.1" y="126.6">10K</text>
<text x="183.4" y="129.1">GND</text>
<text x="220.1" y="137.8">10nF</text>
<text x="220.6" y="135.5">C12</text>
<text x="41.4" y="143.1">180K</text>
<text x="44.4" y="140.6">R3</text>
<text x="47.4" y="143.1">1%</text>
<text x="54.7" y="143.1">10K</text>
<text x="57.1" y="140.6">R4</text>
<text x="59.5" y="143.1">1%</text>
<text x="194.2" y="139.3">+12V</text>
<text x="206.3" y="142.8">39K</text>
<text x="206.9" y="140.8">R7</text>
<text x="220.6" y="140.6">R10</text>
<text x="220.6" y="142.6">10K</text>
<text x="115.6" y="148.2">J3</text>
<text x="174" y="145.6">J5</text>
<text x="174" y="148.2">UART</text>
<text x="56.5" y="151.7">C11</text>
<text x="115.6" y="150.7">INA226_MODULE</text>
<text x="56.6" y="160.9">1nF</text>
<text x="97" y="160.9">GND</text>
<text x="163.1" y="158.3">GND</text>
<text x="219.2" y="159.1">100nF</text>
<text x="220.3" y="156.6">C13</text>
<text x="226.3" y="160.1">GND</text>
<text x="69.1" y="162.2">GND</text>
</g>
<g font-size="1.8" fill="#a90000">
<text x="34.2" y="35.3">1</text>
<text x="206.8" y="33.7" transform="rotate(-90 206.8 33.7)">2</text>
<text x="209.3" y="33.7" transform="rotate(-90 209.3 33.7)">3</text>
<text x="34.2" y="37.8">2</text>
<text x="146.6" y="39.1">1</text>
<text x="159.3" y="39.1">3</text>
<text x="194.9" y="39.1">1</text>
<text x="217.7" y="39.1">4</text>
<text x="109.1" y="42.9">1</text>
<text x="109.1" y="45.5">2</text>
<text x="153.4" y="46.4" transform="rotate(-90 153.4 46.4)">2</text>
<text x="199.1" y="46.4" transform="rotate(-90 199.1 46.4)">8</text>
<text x="201.7" y="46.4" transform="rotate(-90 201.7 46.4)">7</text>
<text x="211.8" y="46.4" transform="rotate(-90 211.8 46.4)">6</text>
<text x="214.4" y="46.4" transform="rotate(-90 214.4 46.4)">5</text>
<text x="109.1" y="48">3</text>
<text x="109.1" y="50.5">4</text>
<text x="117.4" y="88.6">1</text>
<text x="124.2" y="85.8" transform="rotate(-90 124.2 85.8)">2</text>
<text x="211.4" y="86.1">3</text>
<text x="224.1" y="88.6">1</text>
<text x="124.2" y="93.4" transform="rotate(-90 124.2 93.4)">3</text>
<text x="138.4" y="95">1</text>
<text x="149.8" y="95">3</text>
<text x="211.4" y="91.2">2</text>
<text x="144.5" y="99.8" transform="rotate(-90 144.5 99.8)">2</text>
<text x="211.4" y="105.2">5</text>
<text x="224.1" y="107.7">7</text>
<text x="239.8" y="106.8" transform="rotate(-90 239.8 106.8)">8</text>
<text x="211.4" y="110.2">6</text>
<text x="106.6" y="114">1</text>
<text x="106.6" y="116.6">2</text>
<text x="239.8" y="118.2" transform="rotate(-90 239.8 118.2)">4</text>
<text x="110.4" y="139.4">1</text>
<text x="110.4" y="142">2</text>
<text x="168.8" y="142">1</text>
<text x="110.4" y="144.5">3</text>
<text x="110.4" y="147.1">4</text>
<text x="110.4" y="149.6">5</text>
<text x="168.8" y="144.5">2</text>
<text x="168.8" y="147.1">3</text>
<text x="168.8" y="149.6">4</text>
<text x="110.4" y="152.1">6</text>
<text x="110.4" y="154.7">7</text>
<text x="110.4" y="157.2">8</text>
</g>
<g font-size="1.4" fill="#006464">
<text x="63.2" y="89.6">3V3</text>
<text x="64.2" y="87.1">5V</text>
<text x="42.9" y="94.7">GP0</text>
<text x="62.1" y="94.7">GP10</text>
<text x="42.9" y="97.3">GP1</text>
<text x="42.9" y="99.8">GP2</text>
<text x="62.1" y="97.3">GP11</text>
<text x="62.1" y="99.8">GP12</text>
<text x="42.9" y="102.3">GP3</text>
<text x="42.9" y="104.9">GP4</text>
<text x="42.9" y="107.4">GP5</text>
<text x="62.1" y="102.3">GP13</text>
<text x="62.1" y="104.9">GP14</text>
<text x="62.1" y="107.4">GP15</text>
<text x="42.9" y="110">GP6</text>
<text x="42.9" y="112.5">GP7</text>
<text x="62.1" y="110">GP26</text>
<text x="62.1" y="112.5">GP27</text>
<text x="42.9" y="115">GP8</text>
<text x="42.9" y="117.6">GP9</text>
<text x="62.1" y="115">GP28</text>
<text x="62.1" y="117.6">GP29</text>
<text x="62.9" y="122.7">GND</text>
</g>
<g font-size="1.4" fill="#a90000">
<text x="68.8" y="86.1">23</text>
<text x="68.8" y="88.6">21</text>
<text x="38.8" y="93.7">1</text>
<text x="68.8" y="93.7">11</text>
<text x="38.8" y="96.3">2</text>
<text x="38.8" y="98.8">3</text>
<text x="38.8" y="101.3">4</text>
<text x="68.8" y="96.3">12</text>
<text x="68.8" y="98.8">13</text>
<text x="68.8" y="101.3">14</text>
<text x="38.8" y="103.9">5</text>
<text x="38.8" y="106.4">6</text>
<text x="68.8" y="103.9">15</text>
<text x="68.8" y="106.4">16</text>
<text x="38.8" y="109">7</text>
<text x="38.8" y="111.5">8</text>
<text x="68.8" y="109">17</text>
<text x="68.8" y="111.5">18</text>
<text x="38.3" y="116.6">10</text>
<text x="38.8" y="114">9</text>
<text x="68.8" y="114">19</text>
<text x="68.8" y="116.6">20</text>
<text x="68.8" y="121.7">22</text>
</g>
</svg>
